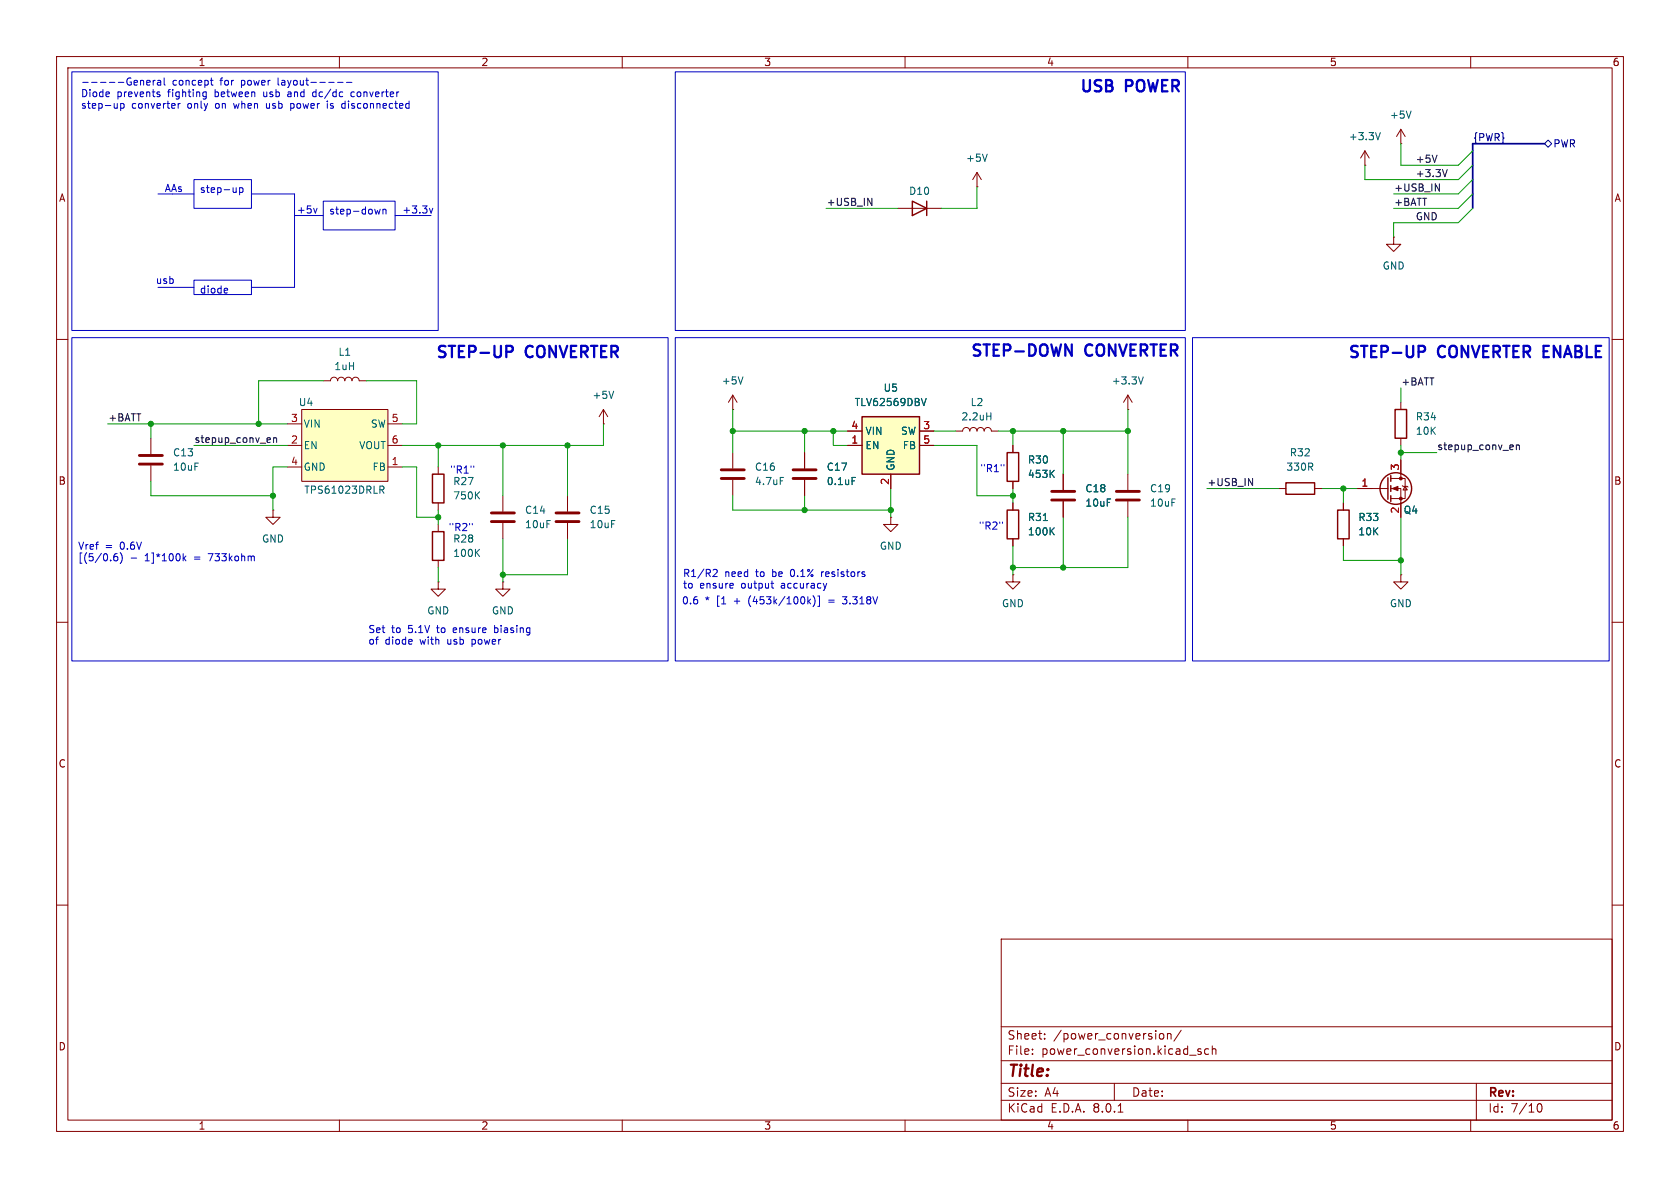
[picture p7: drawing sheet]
<svg xmlns="http://www.w3.org/2000/svg" width="297mm" height="210mm" viewBox="0 0 297 210" stroke-linecap="round" stroke-linejoin="round" font-family="sans-serif">
<g fill="none" stroke="#840000" stroke-width=".18">
<path d="M10 10h277v190h-277zM12 12h273v186h-273zM60 10v2M110 10v2M160 10v2M210 10v2M260 10v2M172.7 33h.1M172.7 30.5l-.7 1.3M172.7 30.5v2.5M172.7 30.5l.8 1.3M10 60h2"/>
<path d="M285 60h2M26.7 77.5v2.8M26.7 82.3v2.8M48.3 90.2v1.2h1.2l-1.2 1.3-1.3-1.3h1.3M48.3 90.2h.1M77.5 82.6v1.2M77.5 88.9v1.3M77.5 92.7v1.3M77.5 99.1v1.2M88.9 87.6v2.8M88.9 92.5v2.8M100.3 87.6v2.8"/>
<path d="M100.3 92.5v2.8M157.5 91.4v1.3h1.2l-1.2 1.3-1.3-1.3h1.3M157.5 91.4h.1M188 83.8v2.8M188 88.6v2.8M199.4 83.8v2.8M199.4 88.6v2.8M10 110h2M77.5 102.9v1.2h1.2l-1.2 1.3-1.3-1.3h1.3M77.5 102.9h.1M88.9 102.9v1.2h1.3l-1.3 1.3-1.3-1.3h1.3M88.9 102.9h.1"/>
<path d="M285 110h2M10 160h2M285 160h2M177 166h108v32h-108zM60 198v2M110 198v2M160 198v2M177 194.5h108M177 191.5h108M177 187.5h108M177 181.5h108M182.5 186.3v.1"/>
<path d="M182.5 185.5v.1M184.7 183.6v.1M184.7 182.8v.1M197 191.5v3M197.7 196.6h.8M205.1 182.8l.4-.1 .2 .3v.6l-.2 .1-.4-.1M206.4 182.8l.2-.1 .4 .1v.9M206.4 182.7v1M208.8 182.1l-1.3 2M210 198v2M212.3 185.5l-.3-.1-.3 .2 .1 .2 .5 .2v.3h-.6M213.7 185.5l-.5-.1-.2 .3v.4l.1 .2h.6"/>
<path d="M214.3 185.5l.2-.1 .4 .1 .1 .9M214.3 184.9v1.5M260 198v2M261 191.5v6.5M271.7 195.7l.2-.5 .2-.1a.8 .8 0 0 1 .5 .7 .8 .8 0 0 1-.5 .8l-.2-.1-.2-.5"/>
</g>
<path d="M24.6 82h4.1M24.6 80.5h4.1M86.9 92.2h4M86.9 90.7h4M98.3 92.2h4.1M98.3 90.7h4.1M185.9 88.4h4.1M185.9 86.9h4.1M197.4 88.4h4M197.4 86.9h4" fill="none" stroke="#840000" stroke-width=".51"/>
<path d="M76.5 94h2v5.1h-2zM76.5 83.8h2v5.1h-2z" fill="none" stroke="#840000" stroke-width=".25"/>
<path d="M174.5 27.2l-.4 1.3M84.2 97.6l.6 .8M84.2 87.5l.6 .7M84.8 97.1l-.7 .7M84.8 86.9l-.7 .8" fill="none" stroke="#006464" stroke-width=".18"/>
<path d="M152.4 73.7h10.2v10.1h-10.2z" fill="#ffffc2"/>
<path d="M152.4 73.7h10.2v10.1h-10.2zM246.6 72.4h2.1v5.1h-2.1zM178.1 90.2h2v5.1h-2zM178.1 80h2v5.1h-2zM227.3 85.3h5.1v2.1h-5.1zM236.5 90.2h2v5.1h-2z" fill="none" stroke="#840000" stroke-width=".25"/>
<g fill="none" stroke="#840000" stroke-width=".18">
<path d="M241.3 29.2h.1M241.3 26.7l-.8 1.2M241.3 26.7v2.5M241.3 26.7l.8 1.2M247.6 25.4h.1M247.6 22.9v2.5M247.6 22.9l-.7 1.2M247.6 22.9l.8 1.2M246.4 41.9v1.3h1.2l-1.2 1.3-1.3-1.3h1.3M246.4 41.9h.1M129.5 72.4h.1M129.5 69.9v2.5"/>
<path d="M129.5 69.9l-.7 1.2M129.5 69.9l.8 1.2M149.9 78.7h2.5M149.9 76.2h2.5M162.6 78.7h2.5M162.6 76.2h2.5M168.9 76.2h1.3a.64 .64 0 0 1 .6-.6 .64 .64 0 0 1 .6 .6 .64 .64 0 0 1 .7-.6 .64 .64 0 0 1 .6 .6 .64 .64 0 0 1 .7-.6 .64 .64 0 0 1 .6 .6 .64 .64 0 0 1 .6-.6 .64 .64 0 0 1 .7 .6h1.2M179.1 78.7v1.3M199.4 72.4h.1M199.4 69.9l-.8 1.2M199.4 69.9v2.5M199.4 69.9l.8 1.2"/>
<path d="M247.6 71.1v1.3M247.6 77.5v1.2M129.5 80v2.8M129.5 84.8v2.8M142.2 80v2.8M142.2 84.8v2.8M157.5 83.8v2.6M179.1 85.1v1.3M179.1 88.9v1.3M179.1 95.3v1.2M226.1 86.4h1.2M232.4 86.4h1.3"/>
<path d="M237.5 88.9v1.3M237.5 95.3v1.2M179.1 101.6v1.3h1.2l-1.2 1.2-1.3-1.2h1.3M179.1 101.6h.1M247.6 101.6v1.3h1.3l-1.3 1.2-1.2-1.2h1.2M247.6 101.6h.1"/>
</g>
<g fill="none" stroke="#006464" stroke-width=".18">
<path d="M249.5 19.6l-.5 1.3M244 23.4l-.4 1.3M131.4 66.6l-.5 1.3M163.7 70.4l-.4 1.3M174.4 73.6h.8M175.2 73v1.2M202.1 66.6l-.4 1.3M137.9 84.4h.6M150.6 84.4h.6M184.4 92h.8M185.8 93.8l.6 .8M185.8 83.7l.6 .7"/>
<path d="M186.4 93.3l-.7 .7M186.4 83.1l-.7 .8"/>
</g>
<path d="M127.5 84.6h4.1M127.5 83.1h4.1M140.2 84.6h4.1M140.2 83.1h4.1" fill="none" stroke="#840000" stroke-width=".51"/>
<path d="M53.3 72.4h15.3v12.7h-15.3z" fill="#ffffc2"/>
<g fill="none" stroke="#840000" stroke-width=".18">
<path d="M158.7 36.8h7.7M50.8 78.7h2.5M50.8 74.9h2.5M53.3 72.4h15.3v12.7h-15.3zM57.1 67.3h1.3a.64 .64 0 0 1 .7-.6 .64 .64 0 0 1 .6 .6 .64 .64 0 0 1 .6-.6 .64 .64 0 0 1 .7 .6 .64 .64 0 0 1 .6-.6 .64 .64 0 0 1 .6 .6 .64 .64 0 0 1 .7-.6 .64 .64 0 0 1 .6 .6h1.3M68.6 78.7h2.5M68.6 74.9h2.5M106.7 74.9h.1M106.7 72.4l-.8 1.3M106.7 72.4v2.5M106.7 72.4l.7 1.3M149.9 78.7h2.5"/>
<path d="M149.9 76.2h2.5M162.6 78.7h2.5M162.6 76.2h2.5M179.1 78.7v1.3M50.8 82.6h2.5M68.6 82.6h2.5M142.2 80v2.8M142.2 84.8v2.8M157.5 83.8v2.6M179.1 85.1v1.3M179.1 88.9v1.3M179.1 95.3v1.2"/>
<path d="M188 83.8v2.8M188 88.6v2.8M237.5 88.9v1.3M237.5 95.3v1.2M240 86.4h5.4M245.9 86.4h1.7v5M245.9 84.6h2.5v3.5h-2.5M247.6 81.3v3.3M247.9 85.9l.1 .1h.8l.1 .1M248.4 86l.4 .6h-.8z"/>
</g>
<path d="M108.5 69.2l-.4 1.2M163.7 70.4l-.4 1.3M67.2 85.9h.4l.3 .3-.1 .3-.6 .1M67.5 86.6l.4 .6M150.6 84.4h.6M184.4 92h.8M185.8 93.8l.6 .8M185.8 83.7l.6 .7M186.4 93.3l-.7 .7M186.4 83.1l-.7 .8" fill="none" stroke="#006464" stroke-width=".18"/>
<g fill="none" stroke="#840000" stroke-width=".25">
<path d="M161.3 35.6l2.5 1.2-2.5 1.3zM163.8 35.6v2.5M245.4 84.5v3.8M245.9 84.1v1M245.9 85.9v1M245.9 87.6v1"/>
<circle cx="246.8" cy="86.4" r="2.79"/>
</g>
<g fill="#840000" stroke="#840000" stroke-width=".18">
<path d="M246.1 86.4l1-.4v.7z"/>
<circle cx="247.6" cy="88.1" r=".25"/>
<circle cx="247.6" cy="84.6" r=".25"/>
</g>
<path d="M273 25.4l.7-.6 .6 .6-.6 .6z" fill="none" stroke="#000084" stroke-width=".18"/>
<path d="M153.4 35l.7 1.3v-1.3M253.7 32.5l.8 1.3v-1.3M254 27.4l-.4 1.3M255.9 30l-.5 1.2M47.8 77.4v.3l-.6 .1M48.4 77.4v.8M48.4 77.5l.1-.1h.3l.1 .8M267.5 78.7v.3l-.6 .1M268.1 78.7v.8M268.1 78.8l.2-.1h.3v.8M220.7 84.6l.7 1.2v-1.2" fill="none" stroke="#0f0f0f" stroke-width=".18"/>
<g fill="none" stroke="#0000c2" stroke-width=".18">
<path d="M12.7 12.7h64.8v45.7h-64.8zM20.7 18.3v.8M20.7 19l-.1 .1M21.3 18.3v1.3M21.8 18.4l.1 .1v.5l-.2 .1h-.4M23.9 14.2l.3 .1 .1 .2-.6 .1M24.2 15h-.3M24.8 14.3l.2-.1 .3 .1 .1 .7M24.8 14.2v.8M25.9 14.6l.6-.1v-.2l-.4-.1-.2 .2 .1 .6h.5M27.1 14.2v.8M27.4 14.2l-.3 .2"/>
<path d="M27.9 14.3h.5v.7M27.9 16.7h.3l.1 .2-.2 .2h-.2M27.9 16.2l.3 .1M28.4 14.5l-.4 .1-.2 .1 .2 .3h.4M29 13.8v1.1l.2 .1M31.5 18.3v.8M31.6 18.4l-.1 .1M36 17h.5M36.5 16.2v1.1l-.3 .2h-.3M37.2 14.2h.5M37.4 13.8v1.1l.3 .1M47.1 18.3v.7l.2 .1"/>
<path d="M51 16.6l-.1 .2 .1 .3M51.4 19.1h.4M51.4 18.3v1.3M51.8 18.3l-.4 .1M55.4 16.3l-.1 .6 .2 .2h.2M57.9 18.3v.8M58.1 14.6h1M59.7 14.6h.9M60.6 18.3l.4 .1M61 19.1h-.4M61 17.9v1.2M61.3 14.6h.9"/>
<path d="M62.6 16.3l-.3-.1-.3 .3 .2 .5h.4M119.4 12.7h90.1v45.7h-90.1zM27.9 34.3h6.4M34.3 31.8h10.1v5h-10.1zM41.8 33.2v.8M41.8 33.9l-.2 .1M42.4 33.2v1.2M42.4 33.2h.3l.3 .2-.2 .6h-.4M44.4 34.3h7.7v16.5h-7.7M52.1 38.1h5M56 36.8l-.3 .9M57.1 35.6h12.7v5h-12.7z"/>
<path d="M67.2 37l-.2 .8-.3-.6M67.7 37v.8M67.7 37.1l.2-.1h.3v.8M69.8 38.1h6.4M75.9 36.8l.3 .9 .3-.9M12.7 59.7h105.4v57.1h-105.4zM27.9 50.8h6.4M34.3 49.5h10.1v2.6h-10.1zM40.1 51l.1 .3-.6 .1M40.2 51.7l-.1 .1M119.4 59.7h90.1v57.1h-90.1zM210.8 59.7h73.7v57.1h-73.7z"/>
<path d="M20.7 97.9h-.4a.86 .86 0 0 0 0 1.2l.5-.1v-.4l-.2-.2h-.4l-.1 .2M21.4 97.9a1.47 1.47 0 0 1-.1 1.7M23.2 98.7h1M32.4 97.9v1.2M32.5 98.7l.4 .4M32.9 98.3l-.5 .5M83.5 92.5v.3M83.8 82.4v.2M177.2 92.3v.2M177.5 82.1v.3M87.4 110.6v1.2M87.4 111.8h.2"/>
<path d="M87.6 111h-.2M126.1 100.7h.5l.2 .3-.8 .9h.8M136.3 103.1h.5M136.5 103.9l.3 .1M142.9 106.3l.4 .5M143.3 105.9l-.5 .5M143.7 105.3a1.46 1.46 0 0 1 0 1.9M144.6 105.4h.3v1.8h-.3M145.2 101.1v.8M145.5 101.1l-.3 .2M146.1 103.1l-.3 .9M146.5 106.1h1"/>
<path d="M146.5 106.5h1M148.9 105.5h.8l-.4 .5h.2M148.9 106.6l.6 .2"/>
</g>
<path d="M89.5 61.1h.8a.54 .54 0 0 1 .4 .6 .54 .54 0 0 1-.4 .5h-.8M188.3 60.9l1.2 2v-2M250.8 61.1h.8a.54 .54 0 0 1 .4 .6 .54 .54 0 0 1-.4 .5h-.8" fill="none" stroke="#0000c2" stroke-width=".4"/>
<path d="M273 25.4h-12.7v11.4" fill="none" stroke="#000084" stroke-width=".3"/>
<g fill="none" stroke="#009600" stroke-width=".18">
<path d="M146 36.8h12.7M172.7 33v3.8h-6.3M241.3 29.2v2.6h16.5l2.5-2.6M247.6 25.4v3.8h10.2l2.5-2.5M260.3 34.3l-2.5 2.5h-11.4M260.3 31.8l-2.5 2.5h-11.4M260.3 36.8l-2.5 2.6h-11.4v2.5M19 74.9h31.8M26.7 74.9v2.6M34.3 78.7h16.5M57.1 67.3h-11.4v7.6M64.8 67.3h8.9v7.6h-2.6"/>
<path d="M77.5 78.7v3.9M88.9 78.7v8.9M100.3 78.7v8.9M106.7 74.9v3.8h-35.6M129.5 76.2h20.4M129.5 72.4v7.6M142.2 76.2v3.8M147.3 76.2v2.5h2.6M165.1 78.7h7.6v8.9h6.4M165.1 76.2h3.8M176.5 76.2h22.9M179.1 76.2v2.5"/>
<path d="M188 76.2v7.6M199.4 72.4v11.4M247.6 68.6v2.5M247.6 78.7v2.6M26.7 85.1v2.5h21.6M50.8 82.6h-2.5v7.6M71.1 82.6h2.6v8.8h3.8M77.5 90.2v2.5M88.9 95.3v7.6M100.3 95.3v6.3h-11.4M129.5 87.6v2.6h28M142.2 87.6v2.6"/>
<path d="M157.5 86.4v5M179.1 86.4v2.5M179.1 96.5v5.1M188 91.4v8.9M199.4 91.4v8.9h-20.3M213.4 86.4h12.7M233.7 86.4h6.3M237.5 86.4v2.5M237.5 96.5v2.6h10.1M247.6 91.4v10.2M247.6 80h6.4M77.5 100.3v2.6"/>
</g>
<g fill="#009600" stroke="#009600" stroke-width=".18">
<circle cx="179.1" cy="100.3" r=".46"/>
<circle cx="179.1" cy="76.2" r=".46"/>
<circle cx="179.1" cy="87.6" r=".46"/>
<circle cx="188" cy="100.3" r=".46"/>
<circle cx="142.2" cy="76.2" r=".46"/>
<circle cx="129.5" cy="76.2" r=".46"/>
<circle cx="100.3" cy="78.7" r=".46"/>
<circle cx="88.9" cy="101.6" r=".46"/>
<circle cx="77.5" cy="91.4" r=".46"/>
<circle cx="88.9" cy="78.7" r=".46"/>
<circle cx="77.5" cy="78.7" r=".46"/>
<circle cx="48.3" cy="87.6" r=".46"/>
<circle cx="199.4" cy="76.2" r=".46"/>
<circle cx="237.5" cy="86.4" r=".46"/>
<circle cx="247.6" cy="80" r=".46"/>
<circle cx="247.6" cy="99.1" r=".46"/>
<circle cx="142.2" cy="90.2" r=".46"/>
<circle cx="147.3" cy="76.2" r=".46"/>
<circle cx="157.5" cy="90.2" r=".46"/>
<circle cx="188" cy="76.2" r=".46"/>
<circle cx="45.7" cy="74.9" r=".46"/>
<circle cx="26.7" cy="74.9" r=".46"/>
</g>
<g font-size="2.8" fill="#0000c2">
<text x="190.5" y="16.8">USB</text>
<text x="198.9" y="16.8">POWER</text>
<text x="77" y="63.8">STEP-UP</text>
<text x="93.1" y="63.8">CONVERTER</text>
<text x="171.2" y="63.6">STEP-DOWN</text>
<text x="191.7" y="63.6">CONVERTER</text>
<text x="238" y="63.8">STEP-UP</text>
<text x="254.1" y="63.8">CONVERTER ENABLE</text>
</g>
<text font-size="2.8" fill="#840000" x="178" y="190.9">Title:</text>
<g font-size="2.1" fill="#840000">
<text x="178" y="184">Sheet:</text>
<text x="186.2" y="184">/power_conversion/</text>
<text x="178" y="186.7">File:</text>
<text x="184.1" y="186.7">power_conversion.kicad_sch</text>
<text x="178" y="196.9">KiCad</text>
<text x="178" y="194.1">Size:</text>
<text x="184.7" y="194.1">A4</text>
<text x="185.7" y="196.9">E.D.A.</text>
<text x="193.3" y="196.9">8.0.1</text>
<text x="200" y="194.1">Date:</text>
<text x="263" y="194.3">Rev:</text>
<text x="263" y="196.9">Id:</text>
<text x="267.1" y="196.9">7/10</text>
</g>
<g font-size="1.8" fill="#840000">
<text x="35" y="11.9">1</text>
<text x="85" y="11.9">2</text>
<text x="135" y="11.9">3</text>
<text x="185" y="11.9">4</text>
<text x="235" y="11.9">5</text>
<text x="285" y="11.9">6</text>
<text x="10.3" y="35.9">A</text>
<text x="285.3" y="35.9">A</text>
<text x="10.3" y="85.9">B</text>
<text x="285.3" y="85.9">B</text>
<text x="10.3" y="135.9">C</text>
<text x="285.3" y="135.9">C</text>
<text x="10.3" y="185.9">D</text>
<text x="285.3" y="185.9">D</text>
<text x="35" y="199.9">1</text>
<text x="85" y="199.9">2</text>
<text x="135" y="199.9">3</text>
<text x="185" y="199.9">4</text>
<text x="235" y="199.9">5</text>
<text x="285" y="199.9">6</text>
</g>
<g font-size="1.8" fill="#0000c2">
<text x="14.2" y="15.3">-----General</text>
<text x="14.2" y="17.4">Diode</text>
<text x="20.7" y="17.4">prevents</text>
<text x="29.8" y="17.4">fighting</text>
<text x="30.5" y="15.3">concept</text>
<text x="38.2" y="17.4">between</text>
<text x="39.1" y="15.3">for</text>
<text x="42.9" y="15.3">power</text>
<text x="47" y="17.4">usb</text>
<text x="49.6" y="15.3">layout-----</text>
<text x="51.5" y="17.4">and</text>
<text x="56.1" y="17.4">dc/dc</text>
<text x="63.1" y="17.4">converter</text>
<text x="14.2" y="19.4">step-up</text>
<text x="23.3" y="19.4">converter</text>
<text x="33.3" y="19.4">only</text>
<text x="38.4" y="19.4">on</text>
<text x="41.8" y="19.4">when</text>
<text x="47.7" y="19.4">usb</text>
<text x="52.2" y="19.4">power</text>
<text x="58.9" y="19.4">is</text>
<text x="61.7" y="19.4">disconnected</text>
<text x="29" y="34.1">AAs</text>
<text x="35.2" y="34.4">step-up</text>
<text x="52.4" y="38">+5v</text>
<text x="58.1" y="38.2">step-down</text>
<text x="71" y="38">+3.3v</text>
<text x="27.4" y="50.4">usb</text>
<text x="35.2" y="52.2">diode</text>
<text x="79.5" y="83.9">&quot;R1&quot;</text>
<text x="173.2" y="83.7">&quot;R1&quot;</text>
<text x="79.2" y="94.1">&quot;R2&quot;</text>
<text x="173" y="93.8">&quot;R2&quot;</text>
<text x="13.7" y="97.4">Vref</text>
<text x="13.7" y="99.4">[(5/0.6)</text>
<text x="18.6" y="97.4">=</text>
<text x="21.3" y="97.4">0.6V</text>
<text x="25.7" y="99.4">1]*100k</text>
<text x="34.6" y="99.4">=</text>
<text x="37.3" y="99.4">733kohm</text>
<text x="120.5" y="107">0.6</text>
<text x="120.6" y="102.2">R1/R2</text>
<text x="120.6" y="104.3">to</text>
<text x="123.7" y="104.3">ensure</text>
<text x="124.7" y="107">*</text>
<text x="126.8" y="107">[1</text>
<text x="128.1" y="102.2">need</text>
<text x="130" y="107">+</text>
<text x="131.2" y="104.3">output</text>
<text x="132.8" y="107">(453k/100k)]</text>
<text x="133.8" y="102.2">to</text>
<text x="136.8" y="102.2">be</text>
<text x="138.4" y="104.3">accuracy</text>
<text x="140.2" y="102.2">0.1%</text>
<text x="145.9" y="102.2">resistors</text>
<text x="149.9" y="107">3.318V</text>
<text x="65" y="112.1">Set</text>
<text x="69.2" y="112.1">to</text>
<text x="72.3" y="112.1">5.1V</text>
<text x="77.5" y="112.1">to</text>
<text x="80.6" y="112.1">ensure</text>
<text x="88.1" y="112.1">biasing</text>
<text x="65" y="114.2">of</text>
<text x="68.1" y="114.2">diode</text>
<text x="74.4" y="114.2">with</text>
<text x="79.4" y="114.2">usb</text>
<text x="83.9" y="114.2">power</text>
</g>
<g font-size="1.8" fill="#006464">
<text x="245.6" y="21.2">+5V</text>
<text x="170.7" y="28.8">+5V</text>
<text x="238.4" y="25">+3.3V</text>
<text x="160.6" y="34.6">D10</text>
<text x="244.3" y="47.9">GND</text>
<text x="59" y="65.6">1uH</text>
<text x="59.7" y="63.1">L1</text>
<text x="52.7" y="72">U4</text>
<text x="104.6" y="70.7">+5V</text>
<text x="127.5" y="68.2">+5V</text>
<text x="151" y="72">TLV62569DBV</text>
<text x="156.1" y="69.4">U5</text>
<text x="171.5" y="72">L2</text>
<text x="196.4" y="68.2">+3.3V</text>
<text x="53.6" y="75.8">VIN</text>
<text x="65.5" y="75.8">SW</text>
<text x="152.9" y="77.1">VIN</text>
<text x="159.2" y="77.1">SW</text>
<text x="169.9" y="74.5">2.2uH</text>
<text x="250.2" y="74.5">R34</text>
<text x="250.2" y="77.1">10K</text>
<text x="30.5" y="80.9">C13</text>
<text x="30.5" y="83.4">10uF</text>
<text x="53.6" y="79.6">EN</text>
<text x="53.6" y="83.4">GND</text>
<text x="63.4" y="79.6">VOUT</text>
<text x="65.8" y="83.4">FB</text>
<text x="133.4" y="83.4">C16</text>
<text x="146.1" y="83.4">C17</text>
<text x="152.9" y="79.6">EN</text>
<text x="158.3" y="83.3" transform="rotate(-90 158.3 83.3)">GND</text>
<text x="159.5" y="79.6">FB</text>
<text x="181.6" y="82.1">R30</text>
<text x="227.3" y="83.4">330R</text>
<text x="227.9" y="80.9">R32</text>
<text x="53.7" y="87.5">TPS61023DRLR</text>
<text x="80" y="88.5">750K</text>
<text x="80" y="86">R27</text>
<text x="133.4" y="86">4.7uF</text>
<text x="146.1" y="86">0.1uF</text>
<text x="181.6" y="84.7">453K</text>
<text x="191.8" y="87.2">C18</text>
<text x="191.8" y="89.8">10uF</text>
<text x="203.2" y="87.2">C19</text>
<text x="203.2" y="89.8">10uF</text>
<text x="92.7" y="91">C14</text>
<text x="92.7" y="93.6">10uF</text>
<text x="104.1" y="91">C15</text>
<text x="104.1" y="93.6">10uF</text>
<text x="181.6" y="94.8">100K</text>
<text x="181.6" y="92.3">R31</text>
<text x="240" y="92.3">R33</text>
<text x="240" y="94.8">10K</text>
<text x="248.1" y="91">Q4</text>
<text x="46.2" y="96.1">GND</text>
<text x="80" y="98.7">100K</text>
<text x="80" y="96.1">R28</text>
<text x="155.4" y="97.4">GND</text>
<text x="177" y="107.5">GND</text>
<text x="245.6" y="107.5">GND</text>
<text x="75.4" y="108.8">GND</text>
<text x="86.9" y="108.8">GND</text>
</g>
<g font-size="1.8" fill="#0f0f0f">
<text x="250.2" y="28.9">+5V</text>
<text x="246.4" y="33.9">+USB_IN</text>
<text x="250.2" y="31.4">+3.3V</text>
<text x="146" y="36.5">+USB_IN</text>
<text x="246.4" y="36.5">+BATT</text>
<text x="250.2" y="39">GND</text>
<text x="247.6" y="68.2">+BATT</text>
<text x="19" y="74.6">+BATT</text>
<text x="34.3" y="78.4">stepup_conv_en</text>
<text x="254" y="79.7">stepup_conv_en</text>
<text x="213.4" y="86">+USB_IN</text>
</g>
<g font-size="1.8" fill="#000084">
<text x="260.3" y="25.1">{PWR}</text>
<text x="274.5" y="26.3">PWR</text>
</g>
<g font-size="1.8" fill="#a90000">
<text x="51.4" y="74.7">3</text>
<text x="69.1" y="74.7">5</text>
<text x="150.4" y="75.9">4</text>
<text x="163.1" y="75.9">3</text>
<text x="51.4" y="78.5">2</text>
<text x="51.4" y="82.3">4</text>
<text x="69.1" y="82.3">1</text>
<text x="69.1" y="78.5">6</text>
<text x="150.4" y="78.5">1</text>
<text x="163.1" y="78.5">5</text>
<text x="247.4" y="83.3" transform="rotate(-90 247.4 83.3)">3</text>
<text x="157.2" y="85.8" transform="rotate(-90 157.2 85.8)">2</text>
<text x="240.6" y="86.1">1</text>
<text x="247.4" y="90.9" transform="rotate(-90 247.4 90.9)">2</text>
</g>
</svg>
